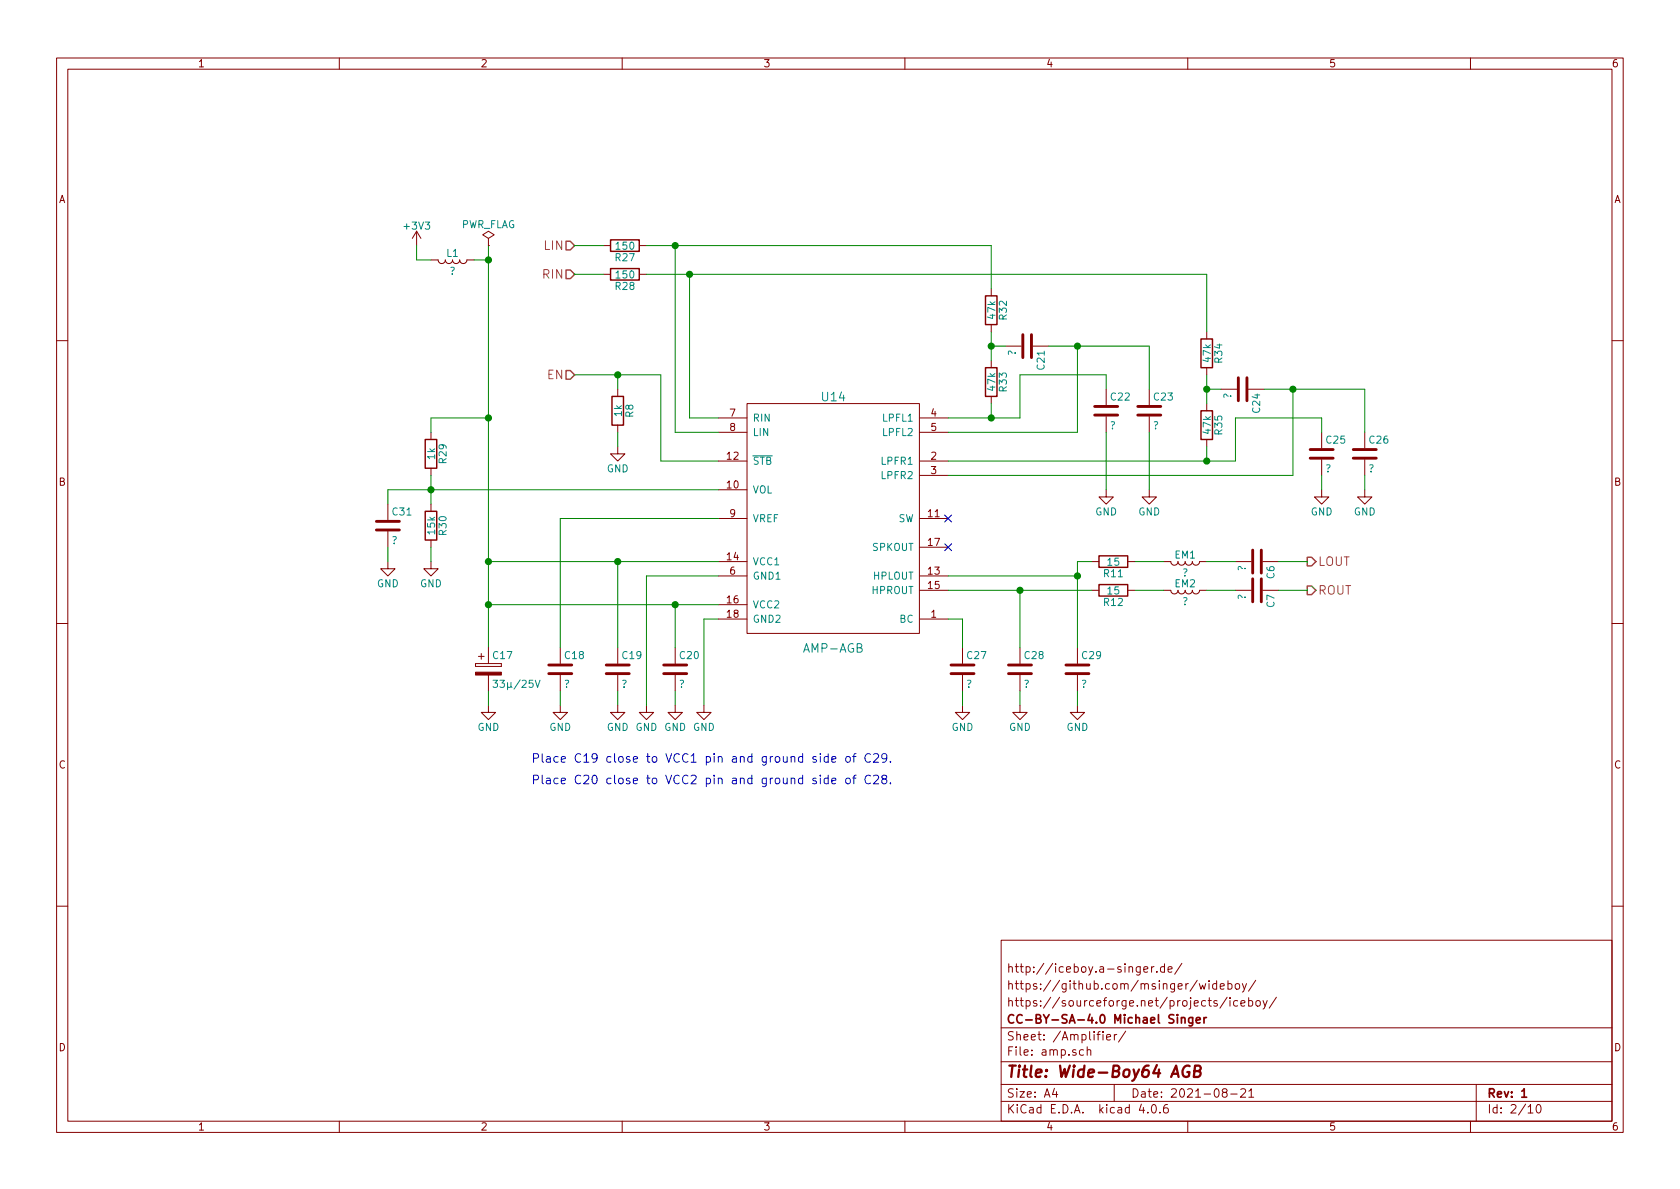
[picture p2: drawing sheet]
<svg xmlns="http://www.w3.org/2000/svg" width="297mm" height="210mm" viewBox="0 0 297 210" stroke-linecap="round" stroke-linejoin="round" font-family="sans-serif">
<g fill="none" stroke="#840000" stroke-width=".18">
<path d="M10 10.3h277v189.9h-277zM12 12.2h273v186.1h-273zM60 10.3v1.9M110 10.3v1.9M160 10.3v1.9M210 10.3v1.9M260 10.3v1.9M73.7 40.9l-.8 1.3M73.7 40.9v2.5M73.7 40.9l.7 1.3M76.2 46h1.3a.63 .63 0 0 0 .6 .6 .63 .63 0 0 0 .6-.6 .63 .63 0 0 0 .7 .6 .63 .63 0 0 0 .6-.6 .63 .63 0 0 0 .6 .6 .63 .63 0 0 0 .7-.6 .63 .63 0 0 0 .6 .6 .63 .63 0 0 0 .6-.6h1.3M86.4 43.4h.1"/>
<path d="M86.4 42.2l1-.7-1-.6-1.1 .6 1.1 .7v1.2M106.7 48.5h1.2M106.7 43.4h1.2M113 48.5h1.3M113 43.4h1.3M175.3 51v1.3M175.3 57.4v1.3M213.4 58.7v1.2M10 60.2h2M76.2 76.4v1.3M109.2 79v1.3h1.3l-1.3 1.2-1.3-1.2h1.3M109.2 68.8v1.3"/>
<path d="M109.2 75.2v1.2M127 73.9h5.1M127 76.4h5.1M132.1 71.4h30.5v40.6h-30.5zM162.6 73.9h5M162.6 76.4h5M175.3 63.7v1.3M175.3 70.1v1.3M177.8 61.2h2.8M182.6 61.2h2.8M195.6 68.8v2.8M195.6 73.7v2.7"/>
<path d="M203.2 68.8v2.8M203.2 73.7v2.7M213.4 65v1.3M213.4 71.4v1.2M213.4 77.7v1.3M215.9 68.8h2.8M220.7 68.8h2.8M233.7 76.4v2.8M241.3 76.4v2.8M285 60.2h2M68.6 99.3v1.3h1.2l-1.2 1.2-1.3-1.2h1.3M68.6 89.1v2.8"/>
<path d="M68.6 94v2.8M76.2 99.3v1.3h1.3l-1.3 1.2-1.3-1.2h1.3M76.2 82.8v1.3M76.2 89.1v1.3M76.2 95.5v1.3M127 81.5h5.1M127 91.7h5.1M127 86.6h5.1M127 99.3h5.1M162.6 81.5h5M162.6 84.1h5M162.6 91.7h5"/>
<path d="M162.6 96.8h5M193 99.3h1.3M195.6 86.6v1.3h1.2l-1.2 1.2-1.3-1.2h1.3M199.4 99.3h1.3M203.2 86.6v1.3h1.3l-1.3 1.2-1.3-1.2h1.3M205.7 99.3h1.3a.63 .63 0 0 0 .6 .6 .63 .63 0 0 0 .7-.6 .63 .63 0 0 0 .6 .6 .63 .63 0 0 0 .6-.6 .63 .63 0 0 0 .7 .6 .63 .63 0 0 0 .6-.6 .63 .63 0 0 0 .7 .6 .63 .63 0 0 0 .6-.6h1.3M218.4 99.3h2.8M223.3 99.3h2.8M233.7 86.6v1.3h1.2l-1.2 1.2-1.3-1.2h1.3M233.7 81.3v2.8M241.3 86.6v1.3h1.3l-1.3 1.2-1.3-1.2h1.3M241.3 81.3v2.8"/>
<path d="M10 110.3h2M84.1 117.3v.6zM84.1 117.9h4.5zM84.1 117.3h4.5zM84.6 116.1h1M85.1 115.6v1M86.4 114.5v2.8M86.4 119.4v2.8M88.6 117.3v.6zM99.1 114.5v2.8M99.1 119.4v2.8M109.2 114.5v2.8"/>
<path d="M109.2 119.4v2.8M119.4 114.5v2.8M119.4 119.4v2.8M127 109.5h5.1M127 101.8h5.1M127 106.9h5.1M162.6 109.5h5M162.6 101.8h5M162.6 104.4h5M170.2 114.5v2.8M170.2 119.4v2.8M180.3 114.5v2.8"/>
<path d="M180.3 119.4v2.8M190.5 114.5v2.8M190.5 119.4v2.8M193 104.4h1.3M199.4 104.4h1.3M205.7 104.4h1.3a.63 .63 0 0 0 .6 .6 .63 .63 0 0 0 .7-.6 .63 .63 0 0 0 .6 .6 .63 .63 0 0 0 .6-.6 .63 .63 0 0 0 .7 .6 .63 .63 0 0 0 .6-.6 .63 .63 0 0 0 .7 .6 .63 .63 0 0 0 .6-.6h1.3M218.4 104.4h2.8M223.3 104.4h2.8M285 110.3h2M86.4 124.7v1.3h1.2l-1.2 1.2-1.3-1.2h1.3M99.1 124.7v1.3h1.2l-1.2 1.2-1.3-1.2h1.3M109.2 124.7v1.3h1.3l-1.3 1.2-1.3-1.2h1.3"/>
<path d="M114.3 124.7v1.3h1.3l-1.3 1.2-1.3-1.2h1.3M119.4 124.7v1.3h1.2l-1.2 1.2-1.3-1.2h1.3M124.5 124.7v1.3h1.2l-1.2 1.2-1.3-1.2h1.3M170.2 124.7v1.3h1.2l-1.2 1.2-1.3-1.2h1.3M180.3 124.7v1.3h1.3l-1.3 1.2-1.2-1.2h1.2M190.5 124.7v1.3h1.3l-1.3 1.2-1.3-1.2h1.3M10 160.2h2M177 166.3h108v32h-108zM202.2 171.4l.7-.1v-.3l-.4-.1-.3 .2 .1 .8h.6M203.6 170.9v1M204 170.9l-.4 .3M204.5 171.8v.1"/>
<path d="M205.9 171l-.4-.1-.3 .3 .1 .6 .2 .1h.4M205.9 170.4v1.5M206.5 171.4l.7-.1v-.3l-.4-.1-.3 .2 .1 .8h.6M209 170.4l-1.3 1.9M212 173.9l.3 1 .3-.7 .3 .7 .3-1M213.8 173.4v.2M213.8 173.9v1M215.1 174l-.4-.1-.3 .3 .1 .6 .2 .1 .4-.1M215.1 173.4v1.5M215.2 177a.37 .37 0 0 0-.6 .1l.1 .3 .5 .1 .1 .1-.3 .3-.4-.1M215.7 174.4l.8-.1-.1-.3-.4-.1-.3 .2 .1 .7h.6M217 176.3l-1.3 2"/>
<path d="M217.1 174l.5-.1 .2 .3-.1 .6h-.6M217.1 173.4v1.5M217.5 176.4v.2M217.5 176.9v1M218.5 174.1l.2-.2 .4 .2 .1 .5-.2 .2-.3 .1-.2-.1zM218.8 177l-.4-.1-.3 .3 .1 .6 .2 .1 .4-.1M219.4 177.4l.7-.1v-.3l-.5-.1-.2 .2 .1 .7h.6M219.7 173.9l.3 1M220.4 173.9l-.5 1.4-.2 .1M220.8 177l.4-.1 .3 .3-.1 .6h-.6M220.8 176.4v1.5M222 173.3l-1.2 2"/>
<path d="M222.1 177.1l.2-.2 .5 .2v.5l-.1 .2-.4 .1-.2-.1zM223.3 176.9l.4 1M224.1 176.9l-.6 1.4-.2 .1M225.7 176.3l-1.3 2M285 160.2h2M60 198.3v1.9M110 198.3v1.9M160 198.3v1.9M177 194.8h108M177 191.8h108M177 187.8h108M177 181.8h108"/>
<path d="M186.4 192.5l-.3 1h.9M186.8 193v1M191.6 185.7l-.5-.1-.2 .3v.6l.2 .1 .5-.1M192.2 185.7l.2-.1 .4 .1 .1 .9M192.2 185.1v1.5M195 182.4v.2M195 182.9v1M195.7 183.4l.7-.1-.1-.3-.4-.1-.2 .2v.7h.6M197 191.8v3M197 182.9v1M197.5 182.9l-.5 .3M199 182.3l-1.2 2"/>
<path d="M201.8 195.2l-.4 1.1h1M202.9 196.7v.1M203.8 195.4l.1-.1a.81 .81 0 0 1 .6 .6 .81 .81 0 0 1-.3 .8l-.1 .1a.8 .8 0 0 1-.6-.6 .8 .8 0 0 1 .3-.8zM205.1 196.7v.1M206.4 195.3a.59 .59 0 0 0-.7 .7l.1 .7 .2 .1 .5-.1 .1-.5-.2-.2-.4-.1-.3 .3M210 198.3v1.9M216.4 193.2l-.3-.3 .1-.2 .2-.2 .4 .1 .2 .2-.1 .2-.6 .2a.48 .48 0 0 0-.1 .7l.2 .1 .5-.1a.48 .48 0 0 0-.2-.7M217.6 193.5h1.1M219.4 192.7l.2-.2h.4l.2 .5-.9 1h.9M220.8 193l.4-.5v1.5M220.8 194h.9M260 198.3v1.9"/>
<path d="M261 191.8v6.5M270.2 195.8l.4-.5v1.5M270.2 196.8h.8M271.8 195.5l.2-.2a.81 .81 0 0 1 .5 .6 .81 .81 0 0 1-.2 .8l-.2 .1a.79 .79 0 0 1-.3-1.3z"/>
</g>
<path d="M208.2 179.4v.2M208.2 179.9v1M208.9 179.9v1M210.9 179.9l-.1 1.4-.2 .1h-.4M212.9 179.9v1M213.3 179.9l-.4 .3M208.9 180.1l.2-.2 .4 .1v.9M210.9 180l-.5-.1-.2 .3v.6l.2 .1 .5-.1M211.5 180.4l.7-.1v-.3l-.5-.1-.2 .2 .1 .7h.6M269.1 194h.8" fill="none" stroke="#840000" stroke-width=".3"/>
<path d="M210.3 188.5a1.05 1.05 0 0 0-1.1 .4 1.05 1.05 0 0 0 0 1.3 .67 .67 0 0 0 1 .1l.1-.7h-.4M211.2 189.4l.9-.1a.46 .46 0 0 0 .2-.5 .46 .46 0 0 0-.3-.4h-.7l-.2 2h.7a.53 .53 0 0 0 .5-.5 .53 .53 0 0 0-.4-.5" fill="none" stroke="#840000" stroke-width=".41"/>
<path d="M133.1 80.6h3.5M87.2 120.3h.8l-.5 .5 .4 .1v.5l-.2 .2-.5-.2M94.6 120.3l.4 1.3 .5-1.3" fill="none" stroke="#008484" stroke-width=".18"/>
<path d="M167 91.1l1.2 1.2M167 96.2l1.2 1.2M168.2 91.1l-1.2 1.2M168.2 96.2l-1.2 1.2" fill="none" stroke="#000084" stroke-width=".18"/>
<path d="M100.1 47.7h.7l.8 .8-.8 .8h-.7zM100.1 42.7h.7l.8 .7-.8 .8h-.7zM100.1 65.5h.7l.8 .8-.8 .8h-.7zM231.1 98.5h.8l.8 .8-.8 .8h-.8zM231.1 103.6h.8l.8 .8-.8 .8h-.8z" fill="none" stroke="#848400" stroke-width=".25"/>
<path d="M107.9 47.5h5.1v2h-5.1zM107.9 42.4h5.1v2h-5.1zM174.2 52.3h2.1v5.1h-2.1zM212.3 59.9h2.1v5.1h-2.1zM75.2 77.7h2v5.1h-2zM108.2 70.1h2v5.1h-2zM174.2 65h2.1v5.1h-2.1zM212.3 72.6h2.1v5.1h-2.1zM75.2 90.4h2v5.1h-2zM194.3 98.3h5.1v2h-5.1zM194.3 103.4h5.1v2h-5.1z" fill="none" stroke="#840000" stroke-width=".25"/>
<g fill="none" stroke="#008400" stroke-width=".18">
<path d="M73.7 43.4v2.6h2.5M83.8 46h2.6M86.4 43.4v71.1M101.6 48.5h5.1M101.6 43.4h5.1M114.3 48.5h99.1v10.2M114.3 43.4h61v7.6M119.4 43.4v33h7.6M121.9 48.5v25.4h5.1M175.3 58.7v5M86.4 73.9h-10.2v2.5M101.6 66.3h15.2v15.2h10.2"/>
<path d="M109.2 66.3v2.5M109.2 76.4v2.6M175.3 61.2h2.5M175.3 71.4v2.5M185.4 61.2h17.8v7.6M190.5 61.2v15.2h-22.9M195.6 68.8v-2.5h-15.3v7.6h-12.7M195.6 76.4v10.2M203.2 76.4v10.2M213.4 68.8h2.5M213.4 66.3v5.1M213.4 79v2.5"/>
<path d="M223.5 68.8h17.8v7.6M228.6 68.8v15.3h-61M233.7 76.4v-2.5h-15.3v7.6h-50.8M68.6 96.8v2.5M76.2 84.1v5M76.2 96.8v2.5M86.4 99.3h40.6M109.2 99.3v15.2M127 91.7h-27.9v22.8M127 86.6h-58.4v2.5M193 99.3h-2.5v15.2M200.7 99.3h5"/>
<path d="M213.4 99.3h5M226.1 99.3h5M233.7 84.1v2.5M241.3 84.1v2.5M86.4 106.9h40.6M119.4 106.9v7.6M127 109.5h-2.5v15.2M127 101.8h-12.7v22.9M167.6 109.5h2.6v5M167.6 101.8h22.9M167.6 104.4h25.4M180.3 104.4v10.1"/>
<path d="M200.7 104.4h5M213.4 104.4h5M226.1 104.4h5M86.4 122.2v2.5M99.1 122.2v2.5M109.2 122.2v2.5M119.4 122.2v2.5M170.2 122.2v2.5M180.3 122.2v2.5M190.5 122.2v2.5"/>
</g>
<g fill="#008400" stroke="#008400" stroke-width=".25">
<circle cx="109.2" cy="66.3" r=".51"/>
<circle cx="109.2" cy="99.3" r=".51"/>
<circle cx="119.4" cy="106.9" r=".51"/>
<circle cx="86.4" cy="99.3" r=".51"/>
<circle cx="86.4" cy="106.9" r=".51"/>
<circle cx="86.4" cy="73.9" r=".51"/>
<circle cx="76.2" cy="86.6" r=".51"/>
<circle cx="86.4" cy="46" r=".51"/>
<circle cx="180.3" cy="104.4" r=".51"/>
<circle cx="190.5" cy="101.8" r=".51"/>
<circle cx="213.4" cy="81.5" r=".51"/>
<circle cx="228.6" cy="68.8" r=".51"/>
<circle cx="213.4" cy="68.8" r=".51"/>
<circle cx="175.3" cy="73.9" r=".51"/>
<circle cx="190.5" cy="61.2" r=".51"/>
<circle cx="175.3" cy="61.2" r=".51"/>
<circle cx="119.4" cy="43.4" r=".51"/>
<circle cx="121.9" cy="48.5" r=".51"/>
</g>
<g fill="none" stroke="#840000" stroke-width=".51">
<path d="M180.8 59.2v4M182.4 59.2v4M193.5 73.4h4.1M193.5 71.9h4.1M201.2 73.4h4M201.2 71.9h4M218.9 66.8v4.1M220.5 66.8v4.1M231.6 79.5h4.1M239.3 79.5h4M66.5 93.7h4.1M66.5 92.2h4.1"/>
<path d="M221.5 97.3v4M223 97.3v4M231.6 81h4.1M239.3 81h4M97 119.1h4.1M97 117.6h4.1M107.2 119.1h4.1M107.2 117.6h4.1M117.3 119.1h4.1M117.3 117.6h4.1M168.1 119.1h4.1M168.1 117.6h4.1"/>
<path d="M178.3 119.1h4.1M178.3 117.6h4.1M188.5 119.1h4M188.5 117.6h4M221.5 102.4v4M223 102.4v4"/>
</g>
<g fill="none" stroke="#0000c2" stroke-width=".18">
<path d="M146.4 133.9a.48 .48 0 0 0-.6 0v.7a.48 .48 0 0 0 .6 .1M146.4 137.7a.48 .48 0 0 0-.6 0v.7a.48 .48 0 0 0 .6 .1M146.4 133.3v1.5M146.4 137.1v1.5M147.1 134.3l.7-.2-.1-.2-.4-.1-.2 .2v.7h.6M147.1 138.1l.7-.2-.1-.2-.4-.1-.2 .2v.7h.6M149.6 137.7l.2-.1 .5 .1v.6l-.1 .2-.4 .1-.2-.2zM149.7 133.9l.3-.1 .3 .3v.4l-.3 .3-.3-.1-.2-.2v-.4zM150.8 133.8h.6M150.8 137.6h.6M151.4 133.3h-.3l-.1 .2v1.3M151.4 137.1l-.3 .1-.1 .1v1.3"/>
<path d="M153.9 133.4a.62 .62 0 0 0-.8 0 .62 .62 0 0 0-.2 .7 .58 .58 0 0 0 .3 .6 .58 .58 0 0 0 .7-.1M153.9 137.2a.62 .62 0 0 0-.8 0 .62 .62 0 0 0-.2 .7 .58 .58 0 0 0 .3 .6 .58 .58 0 0 0 .7-.1M154.5 133.4l.2-.1h.3l.3 .1v.3v.2l-.9 .9h.9M154.5 137.2l.2-.1h.3l.3 .1v.3v.2l-.9 .9h.9M156.2 137.7l-.3-.3 .1-.2a.48 .48 0 0 1 .7 0l.1 .2-.2 .3-.6 .2v.5a.48 .48 0 0 0 .8-.1v-.3l-.3-.3M156.8 133.9l-.3 .3-.4-.1-.2-.2 .1-.5a.48 .48 0 0 1 .7 0 1 1 0 0 1-.3 1.4h-.3M157.4 134.6v.2M157.4 138.4v.2"/>
</g>
<path d="M84.1 118.9h4.5v.5h-4.5z" fill="#840000" stroke="#840000" stroke-width=".18"/>
<text font-size="2.8" fill="#840000" x="178" y="190.5">Title: Wide-Boy64 AGB</text>
<g font-size="2.1" fill="#848400">
<text x="96.2" y="44.2">LIN</text>
<text x="96" y="49.3">RIN</text>
<text x="96.7" y="67.1">EN</text>
<text x="233.1" y="100.1">LOUT</text>
<text x="233.1" y="105.2">ROUT</text>
</g>
<g font-size="2.1" fill="#008484">
<text x="145.4" y="71">U14</text>
<text x="142.3" y="115.4">AMP-AGB</text>
</g>
<g font-size="2.1" fill="#0000c2">
<text x="94" y="134.9">Place C19 close to VCC1 pin and ground side of C29.</text>
<text x="94" y="138.7">Place C20 close to VCC2 pin and ground side of C28.</text>
</g>
<g font-size="2.1" fill="#840000">
<text x="178" y="172">http://iceboy.a-singer.de/</text>
<text x="178" y="178">https://sourceforge.net/projects/iceboy/</text>
<text x="178" y="175">https://github.com/msinger/wideboy/</text>
<text x="178" y="184">Sheet: /Amplifier/</text>
<text x="178" y="181">CC-BY-SA-4.0 Michael Singer</text>
<text x="178" y="186.7">File: amp.sch</text>
<text x="178" y="196.9">KiCad E.D.A. kicad 4.0.6</text>
<text x="178" y="194.1">Size: A4</text>
<text x="200" y="194.1">Date: 2021-08-21</text>
<text x="263" y="194.1">Rev: 1</text>
<text x="263" y="196.9">Id: 2/10</text>
</g>
<g font-size="1.8" fill="#840000">
<text x="35" y="11.9">1</text>
<text x="85" y="11.9">2</text>
<text x="135" y="11.9">3</text>
<text x="185" y="11.9">4</text>
<text x="235" y="11.9">5</text>
<text x="285" y="11.9">6</text>
<text x="10.4" y="35.9">A</text>
<text x="285.4" y="35.9">A</text>
<text x="129.1" y="73.7">7</text>
<text x="129.1" y="76.2">8</text>
<text x="164.6" y="73.7">4</text>
<text x="164.6" y="76.2">5</text>
<text x="128.6" y="81.3">12</text>
<text x="164.6" y="81.3">2</text>
<text x="164.6" y="83.8">3</text>
<text x="10.4" y="85.9">B</text>
<text x="128.6" y="86.4">10</text>
<text x="285.4" y="85.9">B</text>
<text x="129.1" y="91.4">9</text>
<text x="164.1" y="91.4">11</text>
<text x="128.6" y="99.1">14</text>
<text x="129.1" y="101.6">6</text>
<text x="164.1" y="101.6">13</text>
<text x="164.1" y="96.5">17</text>
<text x="128.6" y="106.7">16</text>
<text x="164.1" y="104.1">15</text>
<text x="128.6" y="109.2">18</text>
<text x="164.6" y="109.2">1</text>
<text x="10.4" y="135.9">C</text>
<text x="285.4" y="135.9">C</text>
<text x="10.4" y="185.9">D</text>
<text x="285.4" y="185.9">D</text>
<text x="35" y="199.9">1</text>
<text x="85" y="199.9">2</text>
<text x="135" y="199.9">3</text>
<text x="185" y="199.9">4</text>
<text x="235" y="199.9">5</text>
<text x="285" y="199.9">6</text>
</g>
<g font-size="1.8" fill="#008484">
<text x="71.6" y="40.6">+3V3</text>
<text x="81.4" y="40.3">PWR_FLAG</text>
<text x="79" y="45.4">L1</text>
<text x="108.9" y="46.2">R27</text>
<text x="109" y="44.1">150</text>
<text x="79.5" y="48.6">?</text>
<text x="108.9" y="51.3">R28</text>
<text x="109" y="49.2">150</text>
<text x="176" y="56.3" transform="rotate(-90 176 56.3)">47k</text>
<text x="178" y="56.5" transform="rotate(-90 178 56.5)">R32</text>
<text x="179.6" y="62.9" transform="rotate(-90 179.6 62.9)">?</text>
<text x="184.7" y="65.3" transform="rotate(-90 184.7 65.3)">C21</text>
<text x="214.1" y="64" transform="rotate(-90 214.1 64)">47k</text>
<text x="216.1" y="64.1" transform="rotate(-90 216.1 64.1)">R34</text>
<text x="176" y="69" transform="rotate(-90 176 69)">47k</text>
<text x="178" y="69.2" transform="rotate(-90 178 69.2)">R33</text>
<text x="196.4" y="70.8">C22</text>
<text x="204.1" y="70.8">C23</text>
<text x="217.7" y="70.5" transform="rotate(-90 217.7 70.5)">?</text>
<text x="109.9" y="73.6" transform="rotate(-90 109.9 73.6)">1k</text>
<text x="112" y="73.8" transform="rotate(-90 112 73.8)">R8</text>
<text x="133.1" y="74.5">RIN</text>
<text x="133.1" y="77.1">LIN</text>
<text x="156.1" y="74.5">LPFL1</text>
<text x="156.1" y="77.1">LPFL2</text>
<text x="196.2" y="75.9">?</text>
<text x="203.8" y="75.9">?</text>
<text x="214.1" y="76.7" transform="rotate(-90 214.1 76.7)">47k</text>
<text x="216.1" y="76.8" transform="rotate(-90 216.1 76.8)">R35</text>
<text x="222.8" y="72.9" transform="rotate(-90 222.8 72.9)">C24</text>
<text x="76.9" y="81.2" transform="rotate(-90 76.9 81.2)">1k</text>
<text x="78.9" y="81.9" transform="rotate(-90 78.9 81.9)">R29</text>
<text x="107.3" y="83.5">GND</text>
<text x="133.1" y="82.2">STB</text>
<text x="155.9" y="82.2">LPFR1</text>
<text x="234.3" y="83.5">?</text>
<text x="234.5" y="78.4">C25</text>
<text x="241.9" y="83.5">?</text>
<text x="242.2" y="78.4">C26</text>
<text x="133.1" y="87.2">VOL</text>
<text x="155.9" y="84.7">LPFR2</text>
<text x="69.4" y="91.1">C31</text>
<text x="76.9" y="94.4" transform="rotate(-90 76.9 94.4)">15k</text>
<text x="78.9" y="94.6" transform="rotate(-90 78.9 94.6)">R30</text>
<text x="133.1" y="92.3">VREF</text>
<text x="158.7" y="92.3">SW</text>
<text x="193.6" y="91.1">GND</text>
<text x="201.2" y="91.1">GND</text>
<text x="231.7" y="91.1">GND</text>
<text x="239.3" y="91.1">GND</text>
<text x="69.2" y="96.2">?</text>
<text x="133.1" y="99.9">VCC1</text>
<text x="154.2" y="97.4">SPKOUT</text>
<text x="195.9" y="100">15</text>
<text x="207.7" y="98.7">EM1</text>
<text x="209" y="101.9">?</text>
<text x="220.2" y="101" transform="rotate(-90 220.2 101)">?</text>
<text x="66.6" y="103.8">GND</text>
<text x="74.2" y="103.8">GND</text>
<text x="133.1" y="102.5">GND1</text>
<text x="133.1" y="107.6">VCC2</text>
<text x="154.1" y="105">HPROUT</text>
<text x="154.3" y="102.5">HPLOUT</text>
<text x="195.2" y="102.1">R11</text>
<text x="195.2" y="107.1">R12</text>
<text x="195.9" y="105.1">15</text>
<text x="207.7" y="103.8">EM2</text>
<text x="209" y="107">?</text>
<text x="220.2" y="106.1" transform="rotate(-90 220.2 106.1)">?</text>
<text x="225.3" y="107.4" transform="rotate(-90 225.3 107.4)">C7</text>
<text x="225.3" y="102.3" transform="rotate(-90 225.3 102.3)">C6</text>
<text x="133.1" y="110.1">GND2</text>
<text x="159" y="110.1">BC</text>
<text x="87.2" y="116.5">C17</text>
<text x="99.9" y="116.5">C18</text>
<text x="110.1" y="116.5">C19</text>
<text x="120.2" y="116.5">C20</text>
<text x="171" y="116.5">C27</text>
<text x="181.2" y="116.5">C28</text>
<text x="191.4" y="116.5">C29</text>
<text x="88" y="121.6">33µ/25V</text>
<text x="99.7" y="121.6">?</text>
<text x="109.9" y="121.6">?</text>
<text x="120" y="121.6">?</text>
<text x="170.8" y="121.6">?</text>
<text x="181" y="121.6">?</text>
<text x="191.1" y="121.6">?</text>
<text x="84.4" y="129.2">GND</text>
<text x="97.1" y="129.2">GND</text>
<text x="107.3" y="129.2">GND GND GND GND</text>
<text x="168.2" y="129.2">GND</text>
<text x="178.4" y="129.2">GND</text>
<text x="188.5" y="129.2">GND</text>
</g>
</svg>
